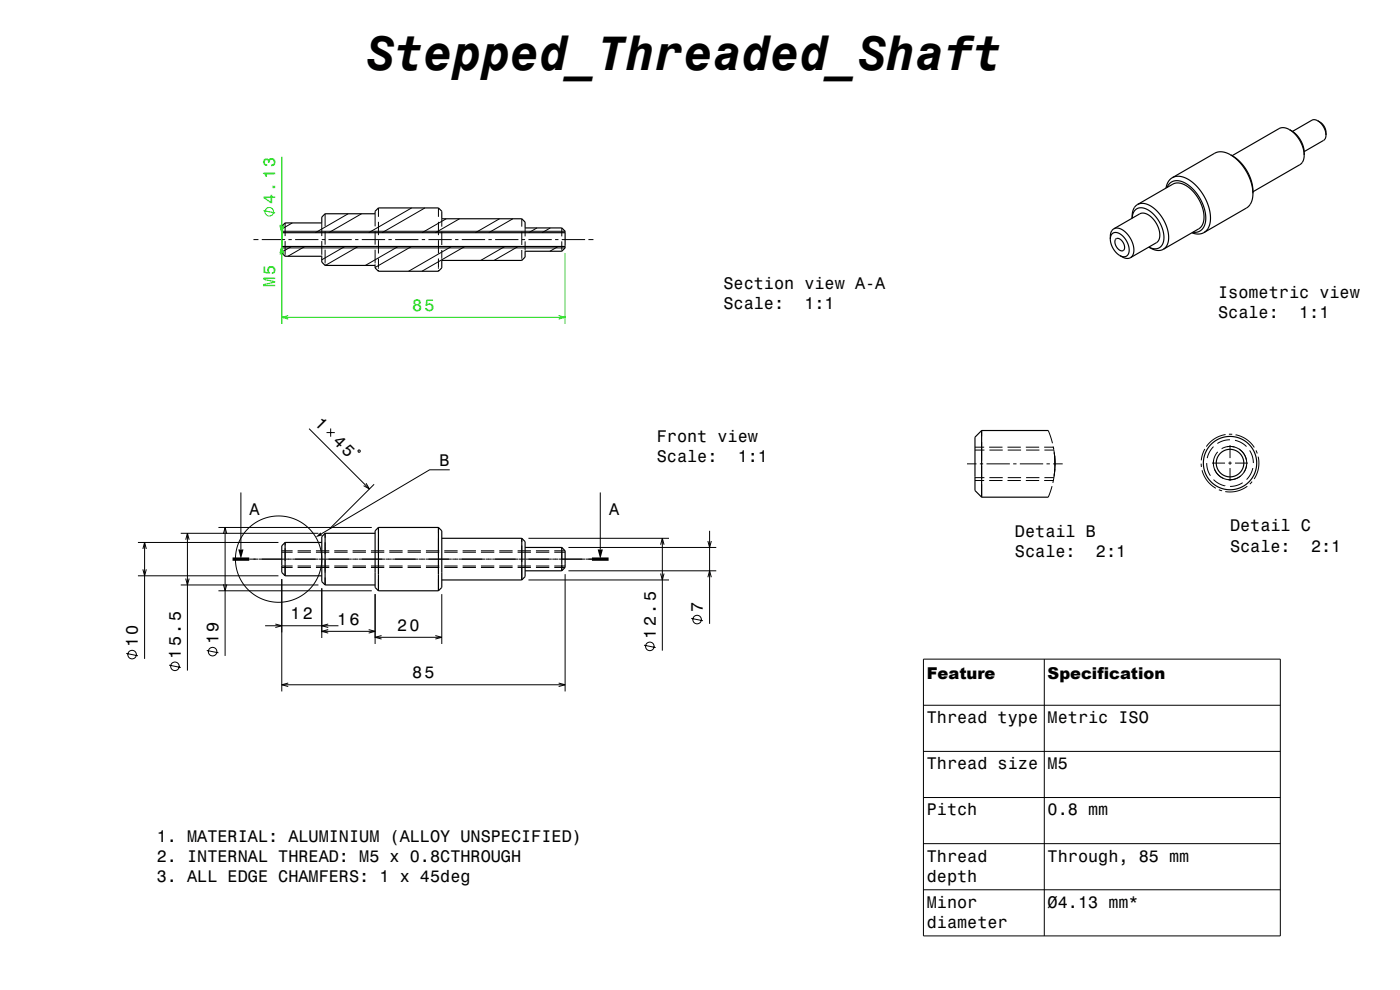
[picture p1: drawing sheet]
<svg xmlns="http://www.w3.org/2000/svg" width="420mm" height="297mm" viewBox="0 0 420 297" stroke-linecap="round" stroke-linejoin="round" font-family="sans-serif">
<g fill="none" stroke="#000" stroke-width=".3">
<path d="M76 71.9h1.5M78.5 71.9h7M84.5 74.4h85M84.5 69.4h85M85.5 66.9v3.9M85.5 72.3v4.2M85.5 76.7v.2M86.5 71.9h1M87.5 73.9l-3 1.7M87.7 66.9l-3.2 1.8M88.5 71.9h7M91.5 73.9l-5.1 3"/>
<path d="M96.5 66.9v3.9M96.5 72.3v4.2M96.5 76.7v.2M96.5 71.9h1M97.5 64.1v3.8M97.5 69.4v4M97.5 74.9v4.1M97.5 79.3v.3M98.5 71.9h7M103.5 73.9l-7 4M104.5 64.1l-9.9 5.7M106.5 71.9h1"/>
<path d="M107.5 73.9l-9.9 5.7M108.5 64.1l-9.9 5.7M108.5 71.9h7M112.5 64.1v3.8M112.5 69.4v4M112.5 74.9v4.1M112.5 79.3v.3M113.5 62.4v2.6M113.5 66.5v4M113.5 72v4M113.5 77.5v3.1M116.5 71.9h1"/>
<path d="M118.5 71.9h7M119.5 73.9l-9.9 5.7M123.5 73.9l-11 6.3M123.5 62.4l-12.9 7.4M126.5 71.9h1M127.5 62.4l-12.9 7.4M128.5 71.9h7M131.5 62.4v2.6M131.5 66.5v4M131.5 72v4M131.5 77.5v3.1M132.5 65.6v2.4"/>
<path d="M132.5 69.5v4M132.5 75v2.6M132.5 77.9v.2M133.9 65.6l-7.3 4.2M135.5 73.9l-12.9 7.5M136.5 71.9h1M137.9 65.6l-7.3 4.2M138.5 71.9h7M139.5 73.9l-12.9 7.5M146.5 71.9h1M148.5 71.9h7M149.9 65.6l-7.3 4.2"/>
<path d="M151.5 73.9l-7.3 4.2M153.9 65.6l-7.3 4.2M155.5 73.9l-7.3 4.2M156.5 65.6v2.4M156.5 69.5v4M156.5 75v2.6M156.5 77.9v.2M156.5 71.9h1M157.5 68.4v2.5M157.5 72.4v2.7M157.5 75.2v.2M158.5 71.9h7"/>
<path d="M161.1 68.4l-2.5 1.4M165.1 68.4l-2.5 1.4M166.5 71.9h1M167.5 73.9l-2.5 1.5M168.5 68.4v2.5M168.5 72.4v2.7M168.5 75.2v.2M168.5 71.9h7M176.5 71.9h1.5M113.5 81v.4M131.5 81v.4M92.7 128.6l18.1 18.1"/>
<path d="M98 129.8h2.4M99.2 128.5v2.5M107.4 135.2l.5-.2 .2 .5-.5 .2zM290.1 139.2h2.9M292.5 135h2.8M292.5 134.2h2.8M294 139.2h1M294.5 129.2v1.7M294.5 132.6v5.7M294.5 139.8v4M296 139.2h7M296.7 134.2h4.1"/>
<path d="M296.8 135h4M302.2 134.2h4M302.3 135h4M304 139.2h1M306 139.2h7M307.7 134.2h4M307.8 135h4M313.2 134.2h2.8l.1 .5M313.3 135h2.9l.2 2.2M314 139.2h1M314.5 129.2l1.2 3.8M316 139.2h2.8"/>
<path d="M316 134l.1 .9M316.3 135.7l.2 3.5M316.3 135.9l.2 3.3-.3 3.7M316.4 136.8l.1 2.4M316.5 139.2l-.2 3.3M316.5 139.2v.5M360.3 139.1l.1 1M361.5 134.7l-.8 1.7-.3 1.7M362 138.9a7 7 0 0 0 1.1 3.8M363.6 138.9h3.9M364 134a7 7 0 0 0-1.8 3.4M365.3 135.6a5 5 0 0 0-1.3 3.6"/>
<path d="M367.7 130.4a8.7 8.7 0 0 0-5.8 3.6M368.1 134a5 5 0 0 1 5.9 4.6 5 5 0 0 1-5.3 5.3 5 5 0 0 1-4.6-5.8M368.5 138.9h1M368.7 130.3h1M369 131.9a7 7 0 0 0-3.8 1.2M369 133.6v3.8M369 138.4v1M370.3 134.1a5 5 0 0 0-3.8 .5M370.5 132.1a7 7 0 0 1 3.5 1.9M370.5 138.9h3.9M370.7 130.4a8.6 8.6 0 0 1 5.6 3.8M371.7 134.7a5 5 0 0 1 2.2 3.2"/>
<path d="M374 139.4l-.8 2.3M374.9 135.1a7 7 0 0 1 1.1 3.8M376.8 135.1l.4 .9M377.5 137a8.6 8.6 0 0 1-1.3 6.7M54.2 160h41.3M56.2 160v41.2M65.5 158.2h46M67.5 158.2v38.6M72.3 147.7v17.1M97.5 160v1.3M109.8 145l1 1.7-1.7-1M112.2 145.3l-13.3 13.3"/>
<path d="M113.5 158.2v1.7M131.5 158.2v1.7M134.9 140.9h-6l-32.5 19.3M180.1 147.7v17.1M212.9 159.2v28M292.5 143.3h2.8M292.5 144.2h2.8M294.5 145.3v3.9M296.7 144.2h4.1M296.8 143.3h4M302.2 144.2h4M302.3 143.3h4"/>
<path d="M307.7 144.2h4M307.8 143.3h4M313.3 143.3h2.9M315.6 145.8l-1.1 3.4M316.1 143.9l-.2 1M316.4 140.7l-.4 3.5h-2.8M360.6 141.1a8.7 8.7 0 0 0 4.2 5.4M364.1 143.9a7 7 0 0 0 3.4 1.9M364.3 140.7a5 5 0 0 0 2.7 2.8M365.7 146.9l.9 .4M369 140.4v3.9M372.2 142.8a5 5 0 0 1-3.7 1.1"/>
<path d="M372.8 144.8a7 7 0 0 1-3.8 1.1M374.2 145.9a8.7 8.7 0 0 1-6.6 1.6M375.6 144.5l-.6 .7M375.9 140.4a7 7 0 0 1-1.9 3.5M41.4 172.7h42.1M41.4 162.7h42.1M42.9 164.7l.5-2 .5 2M42.9 170.8l.5 1.9 .5-1.9M43.4 162.7v35M54.2 175.5h41.3M55.7 161.9l.5-1.9 .5 1.9M55.7 173.6l.5 1.9 .5-1.9"/>
<path d="M65.5 177.2h46M67 160.2l.5-2 .5 2M67 175.3l.5 1.9 .5-1.9M74.8 167.7h1.9M76 167.7h1.5M77.7 167.7h7.8M84.5 173.7v33.7M84.5 165.7h3.3M84.5 169.8h3.3M84.5 170.2h3.3M84.5 165.2h3.3M85.5 162.7v.9"/>
<path d="M85.5 164.5v3.8M85.5 169.8v2.9M85.7 167.7h1.8M87.7 167.7h7.8M89.3 165.7h4M89.3 169.8h4M89.3 170.2h4M89.3 165.2h4M94.8 165.7h4M94.8 169.8h4M94.8 170.2h4M94.8 165.2h4"/>
<path d="M95.7 167.7l1.8 .1v4M96.5 176.5v14.9M97.5 162.7v3.6M97.5 173.3v2.2M97.7 167.7h7.8M100.3 165.7h4M100.3 169.8h4M100.3 170.2h4M100.3 165.2h4M105.7 167.7h1.8M105.8 165.7h4M105.8 169.8h4"/>
<path d="M105.8 170.2h4M105.8 165.2h4M107.7 167.7h7.8M111.3 165.7h4M111.3 169.8h4M111.3 170.2h4M111.3 165.2h4M112.5 178.2v15M113.5 161.5v5.2M113.5 168.2v4M113.5 173.7v3.5M115.7 167.7h1.8"/>
<path d="M116.8 165.7h4M116.8 169.8h4M116.8 170.2h4M116.8 165.2h4M117.7 167.7h7.8M122.3 165.7h4M122.3 169.8h4M122.3 170.2h4M122.3 165.2h4M125.7 167.7h1.8M127.7 167.7h7.8M127.8 165.7h4"/>
<path d="M127.8 169.8h4M127.8 170.2h4M127.8 165.2h4M131.5 161.5v5.2M131.5 168.2v4M131.5 173.7v3.5M132.5 178.2v15M133.3 165.7h4M133.3 169.8h4M133.3 170.2h4M133.3 165.2h4M135.7 167.7h1.8"/>
<path d="M137.7 167.7h7.8M138.8 165.7h4M138.8 169.8h4M138.8 170.2h4M138.8 165.2h4M144.3 165.7h4M144.3 169.8h4M144.3 170.2h4M144.3 165.2h4M145.7 167.7h1.8M147.7 167.7h7.8M149.8 165.7h4"/>
<path d="M149.8 169.8h4M149.8 170.2h4M149.8 165.2h4M155.3 165.7h4M155.3 169.8h4M155.3 170.2h4M155.3 165.2h4M155.7 167.7h1.8M156.5 161.5v1.1M156.5 163.7v4.9M156.5 170.1v3.9M157.7 167.7h7.8"/>
<path d="M158.5 174h42.2M158.5 161.5h42.2M160.8 165.7h4M160.8 169.8h4M160.8 170.2h4M160.8 165.2h4M165.7 167.7h1.8M166.3 165.7h3.2M166.3 169.8h3.2M166.3 170.2h3.2M166.3 165.2h3.2M167.7 167.7h7.8"/>
<path d="M168.5 164.2v.6M168.5 165.5v2.3M168.5 169.5v1.7M169.5 172.2v35.2M170.5 171.2h44.4M170.5 164.2h44.4M175.7 167.7h1.9M176.5 167.7h1.5M198.2 163.4l.5-1.9 .5 1.9M198.2 172.1l.5 1.9 .5-1.9M198.7 161.5v33.7M212.4 162.3l.5 1.9 .5-1.9"/>
<path d="M212.4 173.2l.5-2 .5 2M37.9 196l3.5 .7M50.7 199.5l3.5 .7M62 195.1l3.5 .7M79.5 187.7h22M82.6 187.2l1.9 .5-1.9 .5M96.5 189.4h16M98.5 187.2l-2 .5 2 .5M98.5 188.9l-2 .5 2 .5M110.6 188.9l1.9 .5-1.9 .5M112.5 191.2h20M114.5 190.7l-2 .5 2 .5"/>
<path d="M130.6 190.7l1.9 .5-1.9 .5M193.2 193.6l3.5 .7M207.4 185.5l3.5 .7M277 197.7h107.1v83.1h-107.1zM313.3 197.7v83.1M84.5 205.4h85M86.5 204.9l-2 .5 2 .6M167.6 204.9l1.9 .5-1.9 .6M277 211.6h107.1M277 225.4h107.1M277 239.3h107.1M277 253.1h107.1"/>
<path d="M277 266.9h107.1"/>
<circle cx="83.6" cy="167.7" r="13"/>
<circle cx="39.6" cy="196.4" r="1.28"/>
<circle cx="52.5" cy="199.9" r="1.28"/>
<circle cx="63.8" cy="195.5" r="1.28"/>
<circle cx="195" cy="193.9" r="1.28"/>
<circle cx="209.1" cy="185.9" r="1.28"/>
</g>
<g fill="none" stroke="#16de12" stroke-width=".3">
<path d="M84.5 47v50.2M79 63.2l3.5 .7M84 67.9l.5 1.9 .6-1.9M84 75.9l.5-2 .6 2M84 76.3l.5-1.9 .6 1.9M84 67.4l.5 2 .6-2M169.5 75.9v21.3M84.5 95.2h85M86.5 94.7l-2 .5 2 .5M167.6 94.7l1.9 .5-1.9 .5"/>
<circle cx="80.8" cy="63.5" r="1.28"/>
</g>
<g fill="none" stroke="#000" stroke-width=".35">
<path d="M386.8 38.9l.7 .4a8.2 8.2 0 0 1 3.8 6.4v.8M386.8 38.9a3.1 3.1 0 0 0-3.1-.3l-14.1 8.1M386.8 38.9l1.8 1.4 1.4 2 1 2.3 .3 1.9M395.3 36.2l.7 .4a3.9 3.9 0 0 1 1.8 3.1v.8M395.3 36.2l-.8-.3-.8 .1-5.9 3.4M395.3 36.2a5.5 5.5 0 0 1 2.5 4.3M350.1 56.3v-.1a3.5 3.5 0 0 1 5.5-1.2l2.8 2.3 1.2 1.5 1 2 .8 2 .3 1.8v1.6l-.3 1.4a3.1 3.1 0 0 1-3.5 2.1M351.7 53.3l-1.3 1.3-.6 1.8M351.7 53.3l1-.4h1.1l2.6 .9 2.6 2 2.2 3 1.4 3.3 .6 3.3-.6 2.7-.5 .9-.9 .8M369.2 46.4l2.6 2 2.3 2.9 1.4 3.3 .4 3.5M369.2 46.4l-2.3-.8-2.1 .2-13.1 7.5M369.2 46.4l2.7 2.2 2.1 3 1.4 3.4 .5 3.1"/>
<path d="M375.9 58.1l-.4 2.4-1.2 1.7-13.1 7.6M391.3 46.5a3.1 3.1 0 0 1-1.3 2.9l-14.1 8.1M397.8 40.5l-.2 .9-.4 .6-5.9 3.5M84.5 67.9l1-1h11v-1.8l1-1h15v-.7l1-1h18l1 1v2.2h24l1 1v1.8h11l1 1v5l-1 1h-11v1.7l-1 1h-24v2.3l-1 1h-18l-1-1v-.8h-15l-1-1v-1.7h-11l-1-1zM84.5 69.8h85M84.5 73.9h85M333.1 71.8a1.8 1.8 0 0 1 1.1-2 1.8 1.8 0 0 1 2.1 .6 5.2 5.2 0 0 1 2 6.1 1.78 1.78 0 0 1-2.4 .2M333.1 71.8a6.3 6.3 0 0 0 2.8 4.9M334.1 68.6a3.9 3.9 0 0 1 4.6 2.2 5.4 5.4 0 0 1 .8 6.2l-.4 .3M334.1 68.6a2.49 2.49 0 0 0-1 2.3v.9M334.1 68.6l7.8-4.4a3.9 3.9 0 0 1 4.5 2.1 5.4 5.4 0 0 1 .9 6.3l-8.2 4.7M334.8 71.7a2.21 2.21 0 0 1 2.6 2.4 .99 .99 0 0 1-.6 1.2 .99 .99 0 0 1-1.2-.5 2.49 2.49 0 0 1-.8-3.1z"/>
<path d="M335.9 76.7l.7 .4a2.5 2.5 0 0 0 2.5 .2M341.2 61.4a5.1 5.1 0 0 1 5.8 1.9l1.7 2 1.1 2.3 .7 2.2v2.3a3.5 3.5 0 0 1-1.5 2.7M341.2 61.4a3.9 3.9 0 0 0-1.6 3.5v.6a2.89 2.89 0 0 1 1.6-3 2.89 2.89 0 0 1 3.3 .5l1.7 1.4 1.4 1.8 1.1 2.2 .4 2a3.2 3.2 0 0 1-2.4 4.2l-2.1-.5 1.2 .7a3.5 3.5 0 0 0 3.2 0M341.2 61.4l10.7-6.2a5.2 5.2 0 0 1 5.9 2.1l1.6 2.1 1.1 2.3 .6 2.2 .1 2.1a3.5 3.5 0 0 1-1.6 2.7l-10.6 6.1M361.2 69.8l-1.6 .4-2-.4M294.5 129.2l-2 2v16l2 2M294.5 129.2v20M294.5 129.2h20M97.5 160v15.5M97.5 160l-1 1v13.5l1 1M97.5 160h15M113.5 158.2l-1 1v17l1 1"/>
<path d="M113.5 158.2v19M113.5 158.2h18M131.5 158.2l1 1v17l-1 1M131.5 158.2v19M294.5 149.2h20M85.5 162.7v10M85.5 162.7l-1 1v8l1 1M85.5 162.7h11M85.5 172.7h11M97.5 175.5h15M113.5 177.2h18M132.5 174h24"/>
<path d="M132.5 161.5h24M156.5 161.5l1 1v10.5l-1 1M156.5 161.5v12.5M157.5 171.2h11M157.5 164.2h11M168.5 164.2l1 1v5l-1 1M168.5 164.2v7"/>
<circle cx="369" cy="138.9" r="8"/>
<circle cx="369" cy="138.9" r="4.1"/>
</g>
<path d="M69.8 167.7h5M177.6 167.7h5" fill="none" stroke="#000" stroke-width="1" stroke-linecap="butt"/>
<g fill="#000">
<path d="M96.1 159.7l.6 .9-2 .5z" fill-rule="evenodd"/>
<path d="M71.5 164.8h1.5l-.7 2.9z" fill-rule="evenodd"/>
<path d="M179.3 164.8h1.6l-.8 2.9z" fill-rule="evenodd"/>
</g>
<text font-size="14.4" x="110" y="20.9">Stepped_Threaded_Shaft</text>
<g font-size="5.1">
<text x="94.1" y="127.2" transform="rotate(45 94.1 127.2)">1</text>
<text x="99.6" y="132.7" transform="rotate(45 99.6 132.7)">45</text>
</g>
<g font-size="5" fill="#16de12">
<text x="82.5" y="61.2" transform="rotate(-90 82.5 61.2)">4.13</text>
<text x="82.5" y="86.2" transform="rotate(-90 82.5 86.2)">M5</text>
<text x="123.6" y="93.2">85</text>
</g>
<g font-size="5">
<text x="217" y="86.7">Section view A-A</text>
<text x="365.4" y="89.4">Isometric view</text>
<text x="217" y="92.8">Scale:</text>
<text x="241.3" y="92.8">1:1</text>
<text x="365.4" y="95.4">Scale:</text>
<text x="389.7" y="95.4">1:1</text>
<text x="197" y="132.6">Front view</text>
<text x="131.9" y="139.7">B</text>
<text x="197" y="138.6">Scale:</text>
<text x="221.3" y="138.6">1:1</text>
<text x="74.9" y="154.4">A</text>
<text x="182.7" y="154.4">A</text>
<text x="304.5" y="161">Detail B</text>
<text x="369" y="159.4">Detail C</text>
<text x="304.5" y="167.1">Scale:</text>
<text x="328.8" y="167.1">2:1</text>
<text x="369" y="165.5">Scale:</text>
<text x="393.3" y="165.5">2:1</text>
<text x="87.1" y="185.7">12</text>
<text x="210.9" y="183.6" transform="rotate(-90 210.9 183.6)">7</text>
<text x="101.1" y="187.4">16</text>
<text x="119.1" y="189.2">20</text>
<text x="196.7" y="191.6" transform="rotate(-90 196.7 191.6)">12.5</text>
<text x="41.4" y="194.1" transform="rotate(-90 41.4 194.1)">10</text>
<text x="54.2" y="197.6" transform="rotate(-90 54.2 197.6)">15.5</text>
<text x="65.5" y="193.2" transform="rotate(-90 65.5 193.2)">19</text>
<text x="123.6" y="203.4">85</text>
<text x="278" y="216.9">Thread type</text>
<text x="314.3" y="216.9">Metric ISO</text>
<text x="278" y="230.8">Thread size</text>
<text x="314.3" y="230.8">M5</text>
<text x="278" y="244.6">Pitch</text>
<text x="314.3" y="244.6">0.8 mm</text>
<text x="47" y="252.6">1. MATERIAL: ALUMINIUM (ALLOY UNSPECIFIED)</text>
<text x="47" y="258.6">2. INTERNAL THREAD: M5 x 0.8CTHROUGH</text>
<text x="278" y="258.5">Thread</text>
<text x="314.3" y="258.5">Through, 85 mm</text>
<text x="47" y="264.7">3. ALL EDGE CHAMFERS: 1 x 45deg</text>
<text x="278" y="264.5">depth</text>
<text x="278" y="272.3">Minor</text>
<text x="314.3" y="272.3">Ø4.13 mm*</text>
<text x="278" y="278.3">diameter</text>
</g>
<g font-size="4.9">
<text x="278" y="203.6">Feature</text>
<text x="314.3" y="203.6">Specification</text>
</g>
</svg>
